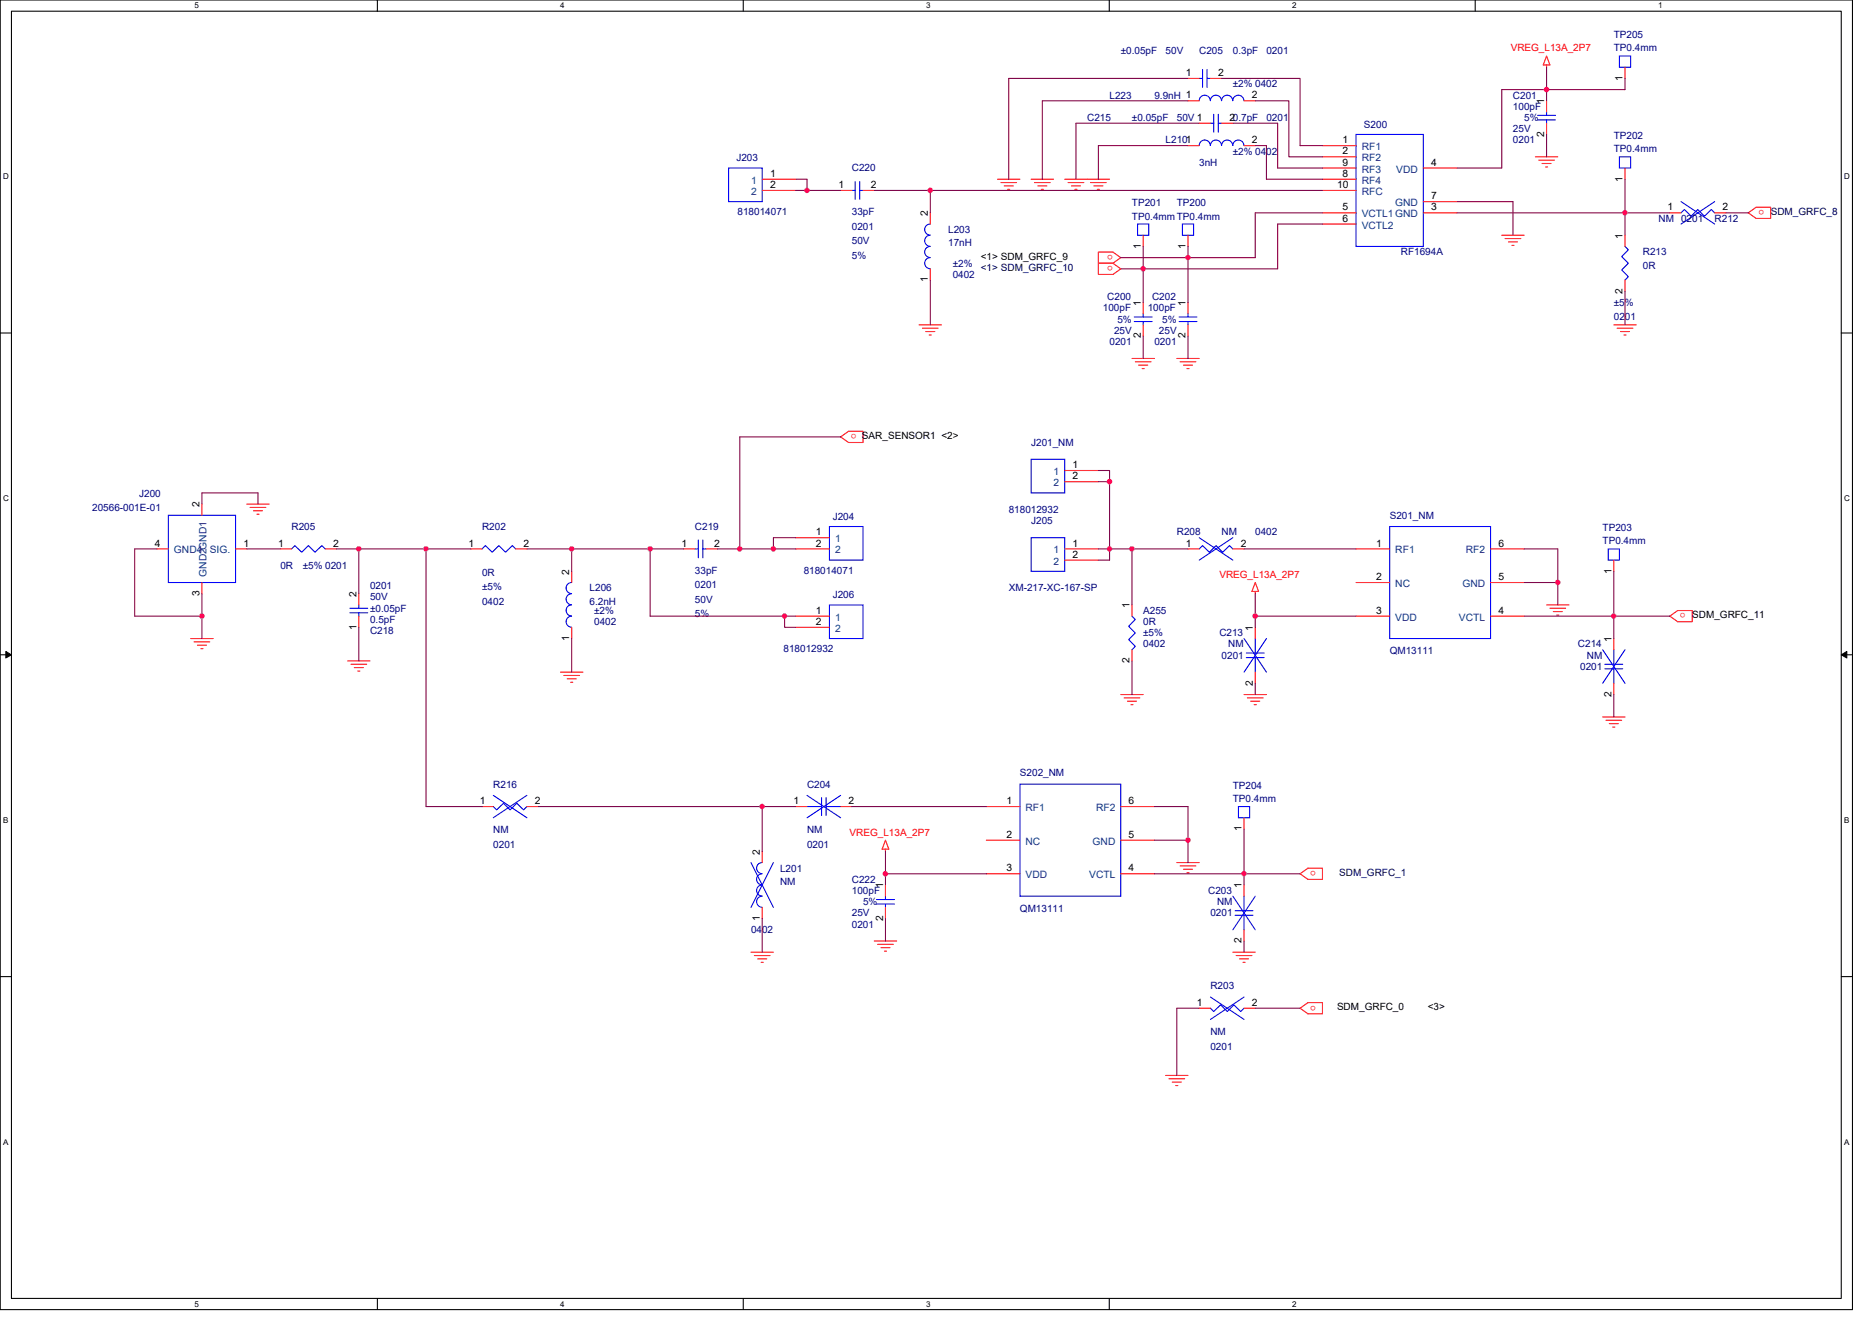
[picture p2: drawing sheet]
<svg xmlns="http://www.w3.org/2000/svg" width="297mm" height="210mm" viewBox="0 0 297 210" stroke-linecap="round" stroke-linejoin="round" font-family="sans-serif">
<path d="M0 0h293.9v207.9h-293.9zM1.8 1.8h290.4v204.3h-290.4z" fill="none" stroke="#000" stroke-width=".17"/>
<g fill="#fff">
<path d="M30.8 .2h.7v1.4h-.7z"/>
<path d="M30.8 206.3h.7v1.4h-.7z"/>
</g>
<path d="M59.9 0v1.8M59.9 206.1v1.8" fill="none" stroke="#000" stroke-width=".17"/>
<g fill="#fff">
<path d="M88.9 .2h.7v1.4h-.7z"/>
<path d="M88.9 206.3h.7v1.4h-.7z"/>
</g>
<path d="M117.9 0v1.8M117.9 206.1v1.8" fill="none" stroke="#000" stroke-width=".17"/>
<g fill="#fff">
<path d="M147 .2h.7v1.4h-.7z"/>
<path d="M147 206.3h.7v1.4h-.7z"/>
</g>
<path d="M176 0v1.8M176 206.1v1.8" fill="none" stroke="#000" stroke-width=".17"/>
<g fill="#fff">
<path d="M205 .2h.7v1.4h-.7z"/>
<path d="M205 206.3h.7v1.4h-.7z"/>
</g>
<path d="M234.1 0v1.8" fill="none" stroke="#000" stroke-width=".17"/>
<g fill="#fff">
<path d="M263.1 .2h.7v1.4h-.7z"/>
<path d="M.5 27.3h.9v1.4h-.9z"/>
<path d="M292.6 27.3h.9v1.4h-.9z"/>
<path d="M.5 78.4h.9v1.4h-.9z"/>
<path d="M292.6 78.4h.9v1.4h-.9z"/>
</g>
<path d="M0 52.9h1.8M292.2 52.9h1.7" fill="none" stroke="#000" stroke-width=".17"/>
<g fill="#fff">
<path d="M.5 129.5h.8v1.4h-.8z"/>
<path d="M292.6 129.5h.9v1.4h-.9z"/>
</g>
<path d="M0 103.9h1.8M292.2 103.9h1.7" fill="none" stroke="#000" stroke-width=".17"/>
<path d="M.9 103.4l.9 .5-.9 .5zM292.2 103.9l.8-.5v1z" fill="#000" stroke="#000" stroke-width=".16"/>
<g fill="#fff">
<path d="M.5 180.5h.8v1.4h-.8z"/>
<path d="M292.6 180.5h.9v1.4h-.9z"/>
</g>
<path d="M0 155h1.8M292.2 155h1.7" fill="none" stroke="#000" stroke-width=".17"/>
<g fill="none" stroke="#f00" stroke-width=".17">
<path d="M188.5 12.4h1.8M188.5 16h1.8M190.3 19.6h1.8M192.1 12.4h1.7M193.8 19.6h1.8M197.4 16h1.8M245.4 16v1.8M245.4 19.6v1.7M245.4 8.9l.5 1.4h-1zM245.4 10.3v.4M257.8 10.7v1.7M120.9 28.4h5.4"/>
<path d="M120.9 30.2h5.4M133.4 30.2h1.8M136.9 30.2h1.8M147.6 33.8v1.8M158.3 28.4h3.5M158.8 29h2.5M159.3 29.5h1.5M159.9 30.1h.3M163.6 28.4h3.6M164.1 29h2.5M164.7 29.5h1.4M165.2 30.1h.4"/>
<path d="M168.9 28.4h7.2M169.5 29h2.5M170 29.5h1.4M170.6 30.1h.3M173 29h2.5M173.6 29.5h1.4M174.1 30.1h.4M181.4 37.3v1.8M188.5 37.3v1.8M188.5 23.1h1.8M197.4 23.1h1.8M209.8 23.1h5.4"/>
<path d="M209.8 24.9h5.4M209.8 30.2h5.4M209.8 26.7h5.4M209.8 33.8h5.4M209.8 35.6h5.4M209.8 28.4h5.4M225.8 32h5.4M225.8 26.7h5.4M225.8 33.8h5.4M238.3 37.3h3.5M238.8 37.9h2.5M239.3 38.4h1.5"/>
<path d="M239.9 38.9h.3M243.6 24.9h3.6M244.2 25.4h2.5M244.7 26h1.4M245.2 26.5h.4M257.8 26.7v1.7M257.8 37.3v1.8M265 33.8h1.7M272.1 33.8h1.8M277.4 33.8l1.3-.9h2.3v1.8h-2.3zM145.8 51.6h3.6M146.4 52.1h2.5"/>
<path d="M146.9 52.6h1.4M147.4 53.2h.4M147.6 42.7v1.7M174.3 41.8h2.3l1.2 .9-1.2 .9h-2.3zM174.3 40h2.3l1.2 .9-1.2 .9h-2.3zM179.6 56.9h3.6M180.1 57.4h2.5M180.7 58h1.4M181.2 58.5h.4M181.4 48v1.8M181.4 51.6v1.7M186.7 56.9h3.6"/>
<path d="M187.3 57.4h2.5M187.8 58h1.4M188.3 58.5h.4M188.5 48v1.8M188.5 51.6v1.7M256.1 51.6h3.5M256.6 52.1h2.5M257.1 52.6h1.5M257.7 53.2h.3M257.8 44.4v1.8M133.4 69.3l1.2-.8h2.3v1.7h-2.3zM168.9 74.7h5.4"/>
<path d="M168.9 76.5h5.4M24.9 87.1h1.8M32 80v1.8M32 92.5v1.7M37.4 87.1h1.8M39.2 80h3.5M39.7 80.5h2.5M40.2 81.1h1.5M40.8 81.6h.3M44.5 87.1h1.8M51.6 87.1h1.8M56.9 97.8v1.8"/>
<path d="M56.9 94.2v1.8M74.7 87.1h1.8M81.8 87.1h1.8M90.7 99.6v1.7M90.7 90.7v1.8M108.5 87.1h1.8M112.1 87.1h1.7M126.3 97.8h5.3M126.3 99.6h5.3M126.3 85.3h5.3M126.3 87.1h5.3M168.9 87.1h5.4"/>
<path d="M168.9 88.9h5.4M179.6 96v1.8M188.5 87.1h1.8M195.6 87.1h1.8M199.2 92.5l.5 1.4h-1.1zM199.2 93.9v.3M199.2 99.6v1.7M215.2 87.1h5.3M215.2 92.5h5.3M215.2 97.8h5.3M236.5 97.8h5.3M236.5 92.5h5.3"/>
<path d="M236.5 87.1h5.3M245.4 96h3.6M245.9 96.5h2.5M246.5 97.1h1.4M247 97.6h.4M256.1 88.9v1.8M265 97.8l1.2-.9h2.3v1.8h-2.3zM30.3 101.3h3.5M30.8 101.9h2.5M31.3 102.4h1.5M31.9 103h.3M55.2 104.9h3.5"/>
<path d="M55.7 105.4h2.5M56.2 106h1.5M56.8 106.5h.3M88.9 106.7h3.6M89.5 107.2h2.5M90 107.7h1.4M90.5 108.3h.4M177.8 110.2h3.6M178.4 110.8h2.5M178.9 111.3h1.4M179.4 111.8h.4M179.6 103.1v1.8"/>
<path d="M197.4 110.2h3.6M197.9 110.8h2.5M198.5 111.3h1.4M199 111.8h.3M199.2 106.7v1.8M254.3 113.8h3.5M254.8 114.3h2.5M255.4 114.9h1.4M255.9 115.4h.3M256.1 101.3v1.8M256.1 108.5v1.7M76.5 128h1.8"/>
<path d="M83.6 128h1.8M120.9 135.1v1.8M126.3 128h1.8M133.4 128h1.8M140.5 133.3l.5 1.5h-1zM140.5 134.8v.3M156.5 128h5.3M156.5 133.3h5.3M156.5 138.7h5.3M177.8 138.7h5.4M177.8 133.3h5.4M177.8 128h5.4"/>
<path d="M186.7 136.9h3.6M187.3 137.4h2.5M187.8 138h1.4M188.3 138.5h.4M197.4 129.8v1.8M206.3 138.7l1.2-.9h2.3v1.8h-2.3zM119.2 151.1h3.5M119.7 151.7h2.5M120.2 152.2h1.5M120.8 152.7h.3M120.9 144v1.8M138.7 149.4h3.6"/>
<path d="M139.3 149.9h2.4M139.8 150.4h1.4M140.3 151h.4M140.5 140.5v1.7M140.5 144v1.8M195.6 151.1h3.6M196.1 151.7h2.5M196.7 152.2h1.4M197.2 152.7h.4M197.4 140.5v1.7M197.4 147.6v1.8M185 170.7h3.5"/>
<path d="M185.5 171.2h2.5M186 171.7h1.4M186.6 172.3h.3M190.3 160h1.8M197.4 160h1.8M206.3 160l1.2-.9h2.3v1.8h-2.3z"/>
</g>
<g fill="none" stroke="#00f" stroke-width=".17">
<path d="M190.3 12.4h.5M190.3 16a.88 .88 0 0 1 .9-.9 .88 .88 0 0 1 .8 .9M190.8 11v2.9M191.5 11v2.9M191.5 12.4h.6M192.1 19.6h.5M192.1 16a.88 .88 0 0 1 .8-.9 .88 .88 0 0 1 .9 .9M192.6 18.1v2.9M193.3 18.1v2.9M193.3 19.6h.5M193.8 16a.88 .88 0 0 1 .9-.9 .88 .88 0 0 1 .9 .9 .89 .89 0 0 1 .9-.9 .89 .89 0 0 1 .9 .9M244 18.3h2.8"/>
<path d="M244 19h2.8M245.4 17.8v.5M245.4 19v.6M257 8.9h1.7v1.8h-1.7zM115.6 26.7h5.3v5.3h-5.3zM135.2 30.2h.5M135.7 28.8v2.8M136.4 28.8v2.8M136.4 30.2h.5M147.6 35.6a.89 .89 0 0 0-.9 .8 .89 .89 0 0 0 .9 .9 .89 .89 0 0 0-.9 .9 .89 .89 0 0 0 .9 .9 .88 .88 0 0 0-.9 .9 .88 .88 0 0 0 .9 .9M180.5 35.6h1.8v1.7h-1.8zM187.6 35.6h1.8v1.7h-1.8z"/>
<path d="M190.3 23.1a.88 .88 0 0 1 .9-.9 .88 .88 0 0 1 .8 .9M192.1 23.1a.88 .88 0 0 1 .8-.9 .88 .88 0 0 1 .9 .9M193.8 23.1a.88 .88 0 0 1 .9-.9 .88 .88 0 0 1 .9 .9 .89 .89 0 0 1 .9-.9 .89 .89 0 0 1 .9 .9M215.2 21.3h10.6v17.8h-10.6zM257 24.9h1.7v1.8h-1.7zM257.8 39.1l.6 .5-1.1 1.1 1.1 1.1-1.1 1 1.1 1.1-.6 .5M266.7 33.8l.6-.5 1 1 1.1-1 1.1 1 1-1 .6 .5M266.7 32l5.4 3.6M272.1 32l-5.4 3.6M147.6 40.9a.88 .88 0 0 0-.9 .9 .88 .88 0 0 0 .9 .9M180 50.3h2.8M180 51h2.8"/>
<path d="M181.4 49.8v.5M181.4 51v.6M187.1 50.3h2.8M187.1 51h2.8M188.5 49.8v.5M188.5 51v.6M163.6 72.9h5.3v5.3h-5.3zM26.7 81.8h10.7v10.7h-10.7zM46.3 87.1l.5-.5 1.1 1.1 1-1.1 1.1 1.1 1.1-1.1 .5 .5M55.5 97.3h2.9M55.5 96.5h2.9M56.9 97.3v.5"/>
<path d="M56.9 96v.5M76.5 87.1l.5-.5 1.1 1.1 1.1-1.1 1 1.1 1.1-1.1 .5 .5M90.7 94.2a.89 .89 0 0 0-.9 .9 .89 .89 0 0 0 .9 .9 .89 .89 0 0 0-.9 .9 .89 .89 0 0 0 .9 .9 .88 .88 0 0 0-.9 .9 .88 .88 0 0 0 .9 .8M90.7 92.5a.88 .88 0 0 0-.9 .8 .88 .88 0 0 0 .9 .9M110.3 87.1h.5M110.8 85.7v2.8M111.5 85.7v2.8M111.5 87.1h.6M131.6 96h5.3v5.3h-5.3zM131.6 83.6h5.3v5.3h-5.3zM163.6 85.3h5.3v5.4h-5.3zM179.6 97.8l.5 .5-1 1.1 1 1.1-1 1 1 1.1-.5 .5"/>
<path d="M190.3 87.1l.5-.5 1.1 1.1 1.1-1.1 1 1.1 1.1-1.1 .5 .5M190.3 85.3l5.3 3.6M195.6 85.3l-5.3 3.6M220.5 83.6h16v17.7h-16zM255.2 87.1h1.8v1.8h-1.8zM197.4 101.3l3.6 5.4M197.8 103.7h2.8M197.8 104.4h2.8M199.2 101.3v2.4M199.2 104.4v2.3M201 101.3l-3.6 5.4M254.3 103.1l3.5 5.4"/>
<path d="M254.7 105.4h2.8M254.7 106.2h2.8M256.1 103.1v2.3M256.1 106.2v2.3M257.8 103.1l-3.5 5.4M78.3 128l.5 .5 1.1-1 1 1 1.1-1 1.1 1 .5-.5M78.3 126.2l5.3 3.6M83.6 126.2l-5.3 3.6M119.2 136.9l3.5 7.1M120.9 136.9a.89 .89 0 0 0-.8 .9 .89 .89 0 0 0 .8 .9 .88 .88 0 0 0-.8 .9 .88 .88 0 0 0 .8 .8M122.7 136.9l-3.5 7.1M128.1 128h2.3"/>
<path d="M128.1 126.2l5.3 3.6M130.4 126.6v2.8M131.1 126.6v2.8M131.1 128h2.3M133.4 126.2l-5.3 3.6M161.8 124.5h16v17.7h-16zM196.5 128h1.8v1.8h-1.8zM120.9 142.2a.88 .88 0 0 0-.8 .9 .88 .88 0 0 0 .8 .9M120.9 140.5a.88 .88 0 0 0-.8 .8 .88 .88 0 0 0 .8 .9M139.1 142.8h2.8M139.1 143.5h2.8M140.5 142.2v.6"/>
<path d="M140.5 143.5v.5M192.1 158.2l5.3 3.6M195.6 142.2l3.6 5.4M196 144.5h2.8M196 145.3h2.8M197.4 158.2l-5.3 3.6M197.4 142.2v2.3M197.4 145.3v2.3M199.2 142.2l-3.6 5.4M192.1 160l.5 .5 1.1-1 1 1 1.1-1 1.1 1 .5-.5"/>
</g>
<g fill="none" stroke="#800040" stroke-width=".17">
<path d="M188.5 16h-23.1v12.4M188.5 12.4h-28.4v16M190.3 19.6h-19.6v8.8M193.8 12.4h12.5v10.7h3.5M195.6 19.6h7.1v7.1h7.1M199.2 16h5.3v8.9h5.3M245.4 14.2v1.8M245.4 10.7v3.5M245.4 14.2h-7.1v12.5h-7.1M257.8 12.4v1.8h-12.4M126.3 28.4h1.8v1.8M126.3 30.2h1.8"/>
<path d="M128.1 30.2h5.3M138.7 30.2h8.9M147.6 30.2v3.6M147.6 30.2h62.2M181.4 39.1v3.6M188.5 39.1v1.8M188.5 23.1h-14.2v5.3M199.2 23.1h1.8v5.3h8.8M209.8 33.8h-10.6v7.1h-10.7M209.8 35.6h-7.1v7.1h-21.3M231.2 32h8.9v5.3M231.2 33.8h26.6"/>
<path d="M245.4 21.3v3.6M257.8 28.4v5.4M257.8 33.8h7.2M257.8 33.8v3.5M273.9 33.8h3.5M147.6 44.4v7.2M177.8 40.9h10.7M177.8 42.7h3.6M181.4 42.7v5.3M181.4 53.3v3.6M188.5 53.3v3.6M188.5 40.9v7.1"/>
<path d="M257.8 46.2v5.4M133.4 69.3h-16v17.8M174.3 74.7h1.8v1.8h-1.8M176.1 76.5v10.6M24.9 87.1h-3.5v10.7h10.6M32 97.8v3.5M32 94.2v3.6M32 80v-1.8h8.9v1.8M39.2 87.1h5.3M53.4 87.1h3.5M56.9 87.1v7.1M56.9 87.1h10.7"/>
<path d="M56.9 99.6v5.3M67.6 87.1v40.9h8.9M67.6 87.1h7.1M83.6 87.1h7.1M103.2 87.1h-12.5v3.6M103.2 87.1v10.7h21.3v1.8h1.8M103.2 87.1h5.3M113.8 87.1h3.6M117.4 87.1h5.3M124.5 97.8h1.8M126.3 85.3h-3.6v1.8h3.6M174.3 87.1h1.8"/>
<path d="M176.1 87.1h3.5v8.9M176.1 87.1v1.8h-1.8M179.6 87.1h8.9M197.4 87.1h17.8M199.2 94.2v3.6M199.2 97.8h16M199.2 97.8v1.8M241.8 87.1h5.4v5.4M241.8 97.8h14.3M241.8 92.5h5.4M247.2 92.5v3.5M256.1 90.7v7.1"/>
<path d="M256.1 97.8h8.9M256.1 97.8v3.5M90.7 101.3v5.4M179.6 104.9v5.3M199.2 108.5v1.7M256.1 110.2v3.6M85.4 128h35.5M120.9 128h5.4M120.9 128v7.1M135.2 128h21.3M140.5 135.1v3.6M140.5 138.7h16"/>
<path d="M140.5 138.7v1.8M183.2 128h5.3v5.3M183.2 138.7h14.2M183.2 133.3h5.3M188.5 133.3v3.6M197.4 131.6v7.1M197.4 138.7h8.9M197.4 138.7v1.8M120.9 145.8v5.3M140.5 145.8v3.6M197.4 149.4v1.7M190.3 160h-3.6v10.7"/>
<path d="M199.2 160h7.1"/>
</g>
<g fill="#f0f" stroke="#f0f" stroke-width=".17">
<circle cx="181.4" cy="42.7" r=".35"/>
<circle cx="245.4" cy="14.2" r=".35"/>
<circle cx="128" cy="30.2" r=".35"/>
<circle cx="147.6" cy="30.2" r=".35"/>
<circle cx="257.8" cy="33.8" r=".35"/>
<circle cx="188.5" cy="40.9" r=".35"/>
<circle cx="56.9" cy="87.1" r=".35"/>
<circle cx="90.7" cy="87.1" r=".35"/>
<circle cx="103.2" cy="87.1" r=".35"/>
<circle cx="117.4" cy="87.1" r=".35"/>
<circle cx="124.5" cy="97.8" r=".35"/>
<circle cx="122.7" cy="87.1" r=".35"/>
<circle cx="32" cy="97.8" r=".35"/>
<circle cx="67.6" cy="87.1" r=".35"/>
<circle cx="179.6" cy="87.1" r=".35"/>
<circle cx="256.1" cy="97.8" r=".35"/>
<circle cx="199.2" cy="97.8" r=".35"/>
<circle cx="247.2" cy="92.4" r=".35"/>
<circle cx="176" cy="76.4" r=".35"/>
<circle cx="176" cy="87.1" r=".35"/>
<circle cx="120.9" cy="128" r=".35"/>
<circle cx="197.4" cy="138.7" r=".35"/>
<circle cx="188.5" cy="133.3" r=".35"/>
<circle cx="140.5" cy="138.7" r=".35"/>
</g>
<g font-size="1.6" fill="#000080">
<text x="177.8" y="8.5">±0.05pF</text>
<text x="185" y="8.5">50V</text>
<text x="190.3" y="8.5">C205</text>
<text x="195.6" y="8.5">0.3pF</text>
<text x="201" y="8.5">0201</text>
<text x="256.1" y="6">TP205</text>
<text x="256.1" y="8.2">TP0.4mm</text>
<text x="176.1" y="15.6">L223</text>
<text x="183.2" y="15.6">9.9nH 1</text>
<text x="195.6" y="13.9">±2% 0402</text>
<text x="240.1" y="15.6">C201</text>
<text x="240.1" y="17.4">100pF</text>
<text x="172.5" y="19.2">C215</text>
<text x="179.6" y="19.2">±0.05pF</text>
<text x="185" y="22.8">L2101</text>
<text x="186.7" y="19.2">50V 1</text>
<text x="200.9" y="19.2">0201</text>
<text x="216.4" y="20.3">S200</text>
<text x="240.1" y="22.8">0201</text>
<text x="240.1" y="21">25V</text>
<text x="241.8" y="19.2">5%</text>
<text x="256.1" y="22">TP202</text>
<text x="116.9" y="25.6">J203</text>
<text x="135.2" y="27.2">C220</text>
<text x="190.3" y="26.3">3nH</text>
<text x="195.6" y="24.5">±2% 0402</text>
<text x="256.1" y="24.2">TP0.4mm</text>
<text x="117" y="34.1">818014071</text>
<text x="135.2" y="34.1">33pF</text>
<text x="179.6" y="32.7">TP201</text>
<text x="179.6" y="34.8">TP0.4mmTP0.4mm</text>
<text x="186.7" y="32.7">TP200</text>
<text x="263.2" y="35.2">NM 0201</text>
<text x="272.1" y="35.2">R212</text>
<text x="135.2" y="36.4">0201</text>
<text x="135.2" y="38.8">50V</text>
<text x="135.2" y="41.1">5%</text>
<text x="150.4" y="37">L203</text>
<text x="150.4" y="39.1">17nH</text>
<text x="222.3" y="40.5">RF1694A</text>
<text x="260.7" y="40.5">R213</text>
<text x="151.2" y="42.3">±2%</text>
<text x="151.2" y="44.1">0402</text>
<text x="175.7" y="47.6">C200</text>
<text x="182.8" y="47.6">C202</text>
<text x="260.7" y="42.7">0R</text>
<text x="175" y="49.4">100pF</text>
<text x="176.8" y="53">25V</text>
<text x="177.3" y="51.2">5%</text>
<text x="182.1" y="49.4">100pF</text>
<text x="183.9" y="53">25V</text>
<text x="184.4" y="51.2">5%</text>
<text x="256.1" y="48.5">±5%</text>
<text x="256.1" y="50.8">0201</text>
<text x="176.1" y="54.8">0201</text>
<text x="183.2" y="54.8">0201</text>
<text x="163.6" y="70.8">J201_NM</text>
<text x="14.6" y="81.1">20566-001E-01</text>
<text x="22.1" y="78.9">J200</text>
<text x="132.1" y="82.5">J204</text>
<text x="160.1" y="81.4">818012932</text>
<text x="163.6" y="83.2">J205</text>
<text x="220.5" y="82.3">S201_NM</text>
<text x="46.3" y="84.1">R205</text>
<text x="76.5" y="84.1">R202</text>
<text x="110.3" y="84.1">C219</text>
<text x="186.7" y="85">R208</text>
<text x="193.8" y="85">NM</text>
<text x="199.2" y="85">0402</text>
<text x="254.3" y="84.3">TP203</text>
<text x="254.3" y="86.4">TP0.4mm</text>
<text x="44.5" y="90.3">0R</text>
<text x="48" y="90.3">±5% 0201</text>
<text x="58.7" y="93.5">0201</text>
<text x="58.7" y="95.3">50V</text>
<text x="76.5" y="91.4">0R</text>
<text x="76.5" y="93.7">±5%</text>
<text x="93.6" y="93.9">L206</text>
<text x="110.3" y="91">33pF</text>
<text x="110.3" y="93.3">0201</text>
<text x="110.3" y="95.7">50V</text>
<text x="127.5" y="91">818014071</text>
<text x="132.1" y="94.9">J206</text>
<text x="160.1" y="93.9">XM-217-XC-167-SP</text>
<text x="58.7" y="100.6">C218</text>
<text x="58.7" y="98.8">0.5pF</text>
<text x="58.7" y="97.1">±0.05pF</text>
<text x="76.5" y="96">0402</text>
<text x="93.6" y="96">6.2nH</text>
<text x="94.3" y="97.4">±2%</text>
<text x="94.3" y="99.2">0402</text>
<text x="110.3" y="98">5%</text>
<text x="181.4" y="97.4">A255</text>
<text x="181.4" y="99.2">0R</text>
<text x="181.4" y="101">±5%</text>
<text x="193.5" y="101">C213</text>
<text x="124.3" y="103.5">818012932</text>
<text x="181.4" y="102.8">0402</text>
<text x="193.8" y="104.5">0201</text>
<text x="194.9" y="102.8">NM</text>
<text x="220.5" y="103.8">QM13111</text>
<text x="250.4" y="102.8">C214</text>
<text x="250.7" y="106.3">0201</text>
<text x="251.8" y="104.5">NM</text>
<text x="78.3" y="125">R216</text>
<text x="128.1" y="125">C204</text>
<text x="161.8" y="123.2">S202_NM</text>
<text x="195.6" y="125.2">TP204</text>
<text x="195.6" y="127.3">TP0.4mm</text>
<text x="78.3" y="132.3">NM</text>
<text x="78.3" y="134.6">0201</text>
<text x="128.1" y="132.3">NM</text>
<text x="128.1" y="134.6">0201</text>
<text x="123.8" y="138.3">L201</text>
<text x="123.8" y="140.5">NM</text>
<text x="135.2" y="140.1">C222</text>
<text x="135.2" y="141.9">100pF</text>
<text x="136.9" y="143.7">5%</text>
<text x="191.7" y="141.9">C203</text>
<text x="193.1" y="143.7">NM</text>
<text x="119.2" y="148.1">0402</text>
<text x="135.2" y="147.2">0201</text>
<text x="135.2" y="145.4">25V</text>
<text x="161.8" y="144.7">QM13111</text>
<text x="192.1" y="145.4">0201</text>
<text x="192.1" y="157">R203</text>
<text x="192.1" y="164.3">NM</text>
<text x="192.1" y="166.6">0201</text>
</g>
<g font-size="1.6" fill="#f00">
<text x="239.7" y="8.2">VREG_L13A_2P7</text>
<text x="279.9" y="33.4" transform="rotate(180 279.9 33.4)">o</text>
<text x="176.6" y="40.5" transform="rotate(180 176.6 40.5)">o</text>
<text x="176.6" y="42.2" transform="rotate(180 176.6 42.2)">o</text>
<text x="135.9" y="68.9" transform="rotate(180 135.9 68.9)">o</text>
<text x="193.5" y="91.7">VREG_L13A_2P7</text>
<text x="267.5" y="97.4" transform="rotate(180 267.5 97.4)">o</text>
<text x="134.8" y="132.6">VREG_L13A_2P7</text>
<text x="208.8" y="138.3" transform="rotate(180 208.8 138.3)">o</text>
<text x="208.8" y="159.6" transform="rotate(180 208.8 159.6)">o</text>
</g>
<g font-size="1.6">
<text x="188.1" y="12.1">1</text>
<text x="193.3" y="12.1">2</text>
<text x="198.6" y="15.6">2</text>
<text x="245" y="16.5" transform="rotate(-90 245 16.5)">1</text>
<text x="257.5" y="12.8" transform="rotate(-90 257.5 12.8)">1</text>
<text x="195.1" y="19.2">20.7pF</text>
<text x="198.6" y="22.7">2</text>
<text x="213" y="22.7">1</text>
<text x="245" y="21.7" transform="rotate(-90 245 21.7)">2</text>
<text x="122.2" y="28.1">1</text>
<text x="122.2" y="29.8">2</text>
<text x="133" y="29.8">1</text>
<text x="138.2" y="29.8">2</text>
<text x="212.1" y="29.8">10</text>
<text x="213" y="24.5">2</text>
<text x="213" y="26.3">9</text>
<text x="213" y="28.1">8</text>
<text x="227.1" y="26.3">4</text>
<text x="257.5" y="28.8" transform="rotate(-90 257.5 28.8)">1</text>
<text x="147.2" y="34.3" transform="rotate(-90 147.2 34.3)">2</text>
<text x="213" y="33.4">5</text>
<text x="213" y="35.2">6</text>
<text x="227.1" y="31.6">7</text>
<text x="227.1" y="33.4">3</text>
<text x="264.6" y="33.4">1</text>
<text x="273.3" y="33.4">2</text>
<text x="155.6" y="41.3">&lt;1&gt; SDM_GRFC_9</text>
<text x="181" y="39.5" transform="rotate(-90 181 39.5)">1</text>
<text x="188.1" y="39.5" transform="rotate(-90 188.1 39.5)">1</text>
<text x="257.5" y="37.9" transform="rotate(-90 257.5 37.9)">1</text>
<text x="147.2" y="44.8" transform="rotate(-90 147.2 44.8)">1</text>
<text x="257.5" y="46.6" transform="rotate(-90 257.5 46.6)">2</text>
<text x="181" y="53.7" transform="rotate(-90 181 53.7)">2</text>
<text x="181" y="48.5" transform="rotate(-90 181 48.5)">1</text>
<text x="188.1" y="53.7" transform="rotate(-90 188.1 53.7)">2</text>
<text x="188.1" y="48.5" transform="rotate(-90 188.1 48.5)">1</text>
<text x="136.8" y="69.7">SAR_SENSOR1 &lt;2&gt;</text>
<text x="170.2" y="74.3">1</text>
<text x="170.2" y="76.1">2</text>
<text x="31.7" y="80.5" transform="rotate(-90 31.7 80.5)">2</text>
<text x="24.6" y="86.7">4</text>
<text x="38.6" y="86.7">1</text>
<text x="44.1" y="86.7">1</text>
<text x="52.8" y="86.7">2</text>
<text x="74.4" y="86.7">1</text>
<text x="83.1" y="86.7">2</text>
<text x="108.1" y="86.7">1</text>
<text x="113.3" y="86.7">2</text>
<text x="129.5" y="85">1</text>
<text x="129.5" y="86.7">2</text>
<text x="170.2" y="86.7">1</text>
<text x="170.2" y="88.5">2</text>
<text x="188.1" y="86.7">1</text>
<text x="196.9" y="86.7">2</text>
<text x="218.4" y="86.7">1</text>
<text x="237.8" y="86.7">6</text>
<text x="31.7" y="94.6" transform="rotate(-90 31.7 94.6)">3</text>
<text x="56.6" y="94.8" transform="rotate(-90 56.6 94.8)">2</text>
<text x="90.3" y="91.2" transform="rotate(-90 90.3 91.2)">2</text>
<text x="218.4" y="92.1">2</text>
<text x="237.8" y="92.1">5</text>
<text x="255.7" y="91.1" transform="rotate(-90 255.7 91.1)">1</text>
<text x="56.6" y="99.9" transform="rotate(-90 56.6 99.9)">1</text>
<text x="90.3" y="101.7" transform="rotate(-90 90.3 101.7)">1</text>
<text x="129.5" y="97.4">1</text>
<text x="129.5" y="99.2">2</text>
<text x="179.2" y="96.5" transform="rotate(-90 179.2 96.5)">1</text>
<text x="198.8" y="100.1" transform="rotate(-90 198.8 100.1)">1</text>
<text x="218.4" y="97.4">3</text>
<text x="237.8" y="97.4">4</text>
<text x="255.7" y="101.9" transform="rotate(-90 255.7 101.9)">1</text>
<text x="268.5" y="98.1">SDM_GRFC_11</text>
<text x="179.2" y="105.3" transform="rotate(-90 179.2 105.3)">2</text>
<text x="198.8" y="108.8" transform="rotate(-90 198.8 108.8)">2</text>
<text x="255.7" y="110.6" transform="rotate(-90 255.7 110.6)">2</text>
<text x="76.1" y="127.6">1</text>
<text x="84.9" y="127.6">2</text>
<text x="125.9" y="127.6">1</text>
<text x="134.6" y="127.6">2</text>
<text x="159.7" y="127.6">1</text>
<text x="179.1" y="127.6">6</text>
<text x="197" y="132" transform="rotate(-90 197 132)">1</text>
<text x="120.6" y="135.7" transform="rotate(-90 120.6 135.7)">2</text>
<text x="159.7" y="133">2</text>
<text x="179.1" y="133">5</text>
<text x="140.1" y="141" transform="rotate(-90 140.1 141)">1</text>
<text x="159.7" y="138.3">3</text>
<text x="179.1" y="138.3">4</text>
<text x="197" y="141" transform="rotate(-90 197 141)">1</text>
<text x="120.6" y="146.2" transform="rotate(-90 120.6 146.2)">1</text>
<text x="140.1" y="146.2" transform="rotate(-90 140.1 146.2)">2</text>
<text x="197" y="149.7" transform="rotate(-90 197 149.7)">2</text>
<text x="189.9" y="159.6">1</text>
<text x="198.6" y="159.6">2</text>
<text x="212.2" y="160.4">SDM_GRFC_0</text>
<text x="226.6" y="160.4">&lt;3&gt;</text>
</g>
<g font-size="1.6" fill="#004080">
<text x="216.1" y="23.8">RF1</text>
<text x="119.2" y="29.2">1</text>
<text x="216.1" y="25.6">RF2</text>
<text x="216.1" y="27.4">RF3</text>
<text x="216.1" y="29.2">RF4</text>
<text x="221.5" y="27.4">VDD</text>
<text x="119.2" y="30.9">2</text>
<text x="216.1" y="30.9">RFC</text>
<text x="216.1" y="34.5">VCTL1GND</text>
<text x="221.4" y="32.7">GND</text>
<text x="216.1" y="36.3">VCTL2</text>
<text x="167.2" y="75.4">1</text>
<text x="167.2" y="77.2">2</text>
<text x="27.6" y="87.8">GND4</text>
<text x="33.3" y="87.8">SIG.</text>
<text x="132.5" y="86.1">1</text>
<text x="132.5" y="87.8">2</text>
<text x="167.2" y="87.8">1</text>
<text x="167.2" y="89.6">2</text>
<text x="221.4" y="87.8">RF1</text>
<text x="232.6" y="87.8">RF2</text>
<text x="32.8" y="91.6" transform="rotate(-90 32.8 91.6)">GND2GND1</text>
<text x="221.4" y="93.2">NC</text>
<text x="232" y="93.2">GND</text>
<text x="132.5" y="98.5">1</text>
<text x="132.5" y="100.3">2</text>
<text x="221.4" y="98.5">VDD</text>
<text x="231.5" y="98.5">VCTL</text>
<text x="162.7" y="128.7">RF1</text>
<text x="173.9" y="128.7">RF2</text>
<text x="162.7" y="134.1">NC</text>
<text x="173.4" y="134.1">GND</text>
<text x="162.7" y="139.4">VDD</text>
<text x="172.8" y="139.4">VCTL</text>
</g>
<g font-size="1.6" fill="#000040">
<text x="281" y="34.1">SDM_GRFC_8</text>
<text x="155.6" y="43">&lt;1&gt; SDM_GRFC_10</text>
<text x="212.5" y="139">SDM_GRFC_1</text>
</g>
<g font-size="1.3">
<text x="30.8" y="1.3">5</text>
<text x="88.9" y="1.3">4</text>
<text x="147" y="1.3">3</text>
<text x="205" y="1.3">2</text>
<text x="263.1" y="1.3">1</text>
<text x=".5" y="28.4">D</text>
<text x="292.6" y="28.4">D</text>
<text x=".5" y="79.5">C</text>
<text x="292.6" y="79.5">C</text>
<text x=".5" y="130.6">B</text>
<text x="292.6" y="130.6">B</text>
<text x=".5" y="181.7">A</text>
<text x="292.6" y="181.7">A</text>
<text x="30.8" y="207.4">5</text>
<text x="88.9" y="207.4">4</text>
<text x="147" y="207.4">3</text>
<text x="205" y="207.4">2</text>
</g>
</svg>
